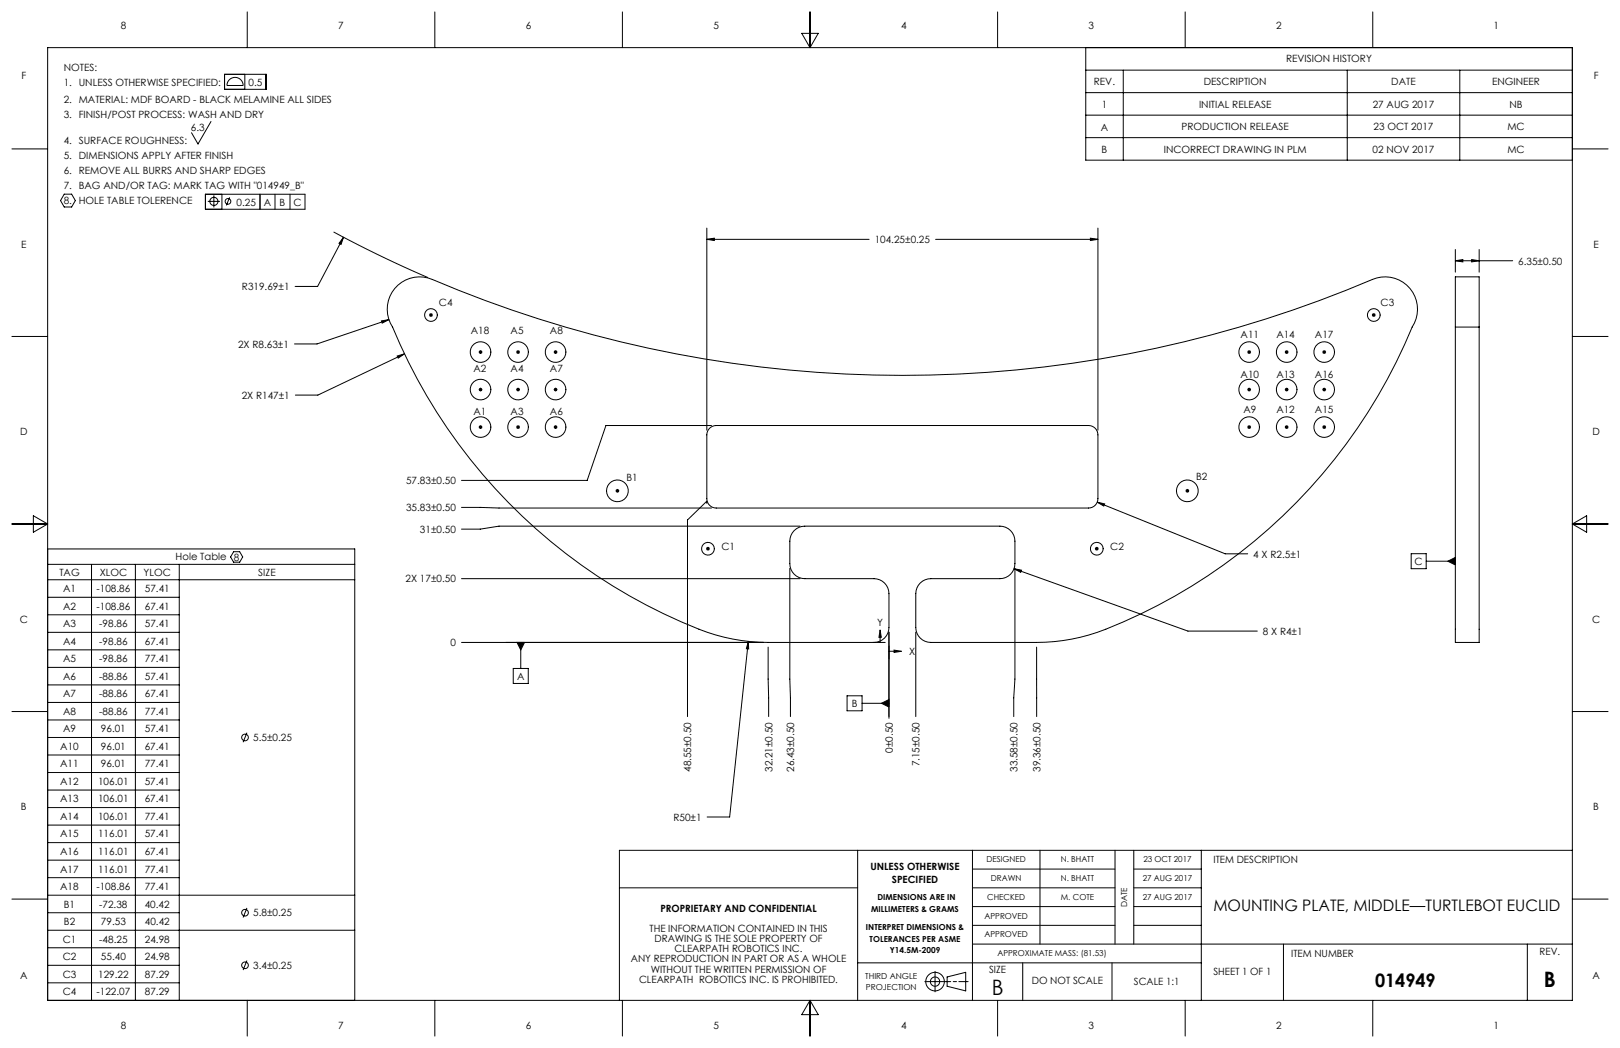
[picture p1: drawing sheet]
<svg xmlns="http://www.w3.org/2000/svg" width="432mm" height="279mm" viewBox="0 0 432 279" stroke-linecap="round" stroke-linejoin="round" font-family="sans-serif">
<g fill="none" stroke="#000" stroke-width=".27">
<path d="M12.7 12.7h406.4v254h-406.4zM59.9 19.8h11v4h-11zM65.3 19.8v4M65.9 3.2v9.5M115.9 3.2v9.5M165.9 3.2v9.5M213.7 8.9h4.4l-2.2 3.8zM215.9 3.2v9.5M265.9 3.2v9.5M289.4 12.7v30h129.7M289.4 18.7h129.7M299.4 18.7v24"/>
<path d="M315.9 3.2v9.5M359.1 18.7v24M365.9 3.2v9.5M389.1 18.7v24M3.2 39.7h9.5M56.2 32.4l-3.4 6-1.8-3M61.1 21.3a2.16 2.16 0 0 1 2.4-.5 2.16 2.16 0 0 1 1.3 2h-4.3l.2-.8zM289.4 30.7h129.7M289.4 36.7h129.7M289.4 24.7h129.7M419.1 39.7h9.5M17.1 51.8h2l1 1.7-1 1.7h-2l-1-1.7z"/>
<path d="M54.8 51.8h26.5v4h-26.5zM55.4 53.7h3.2M57 52.1v3.2M59.2 51.8v4M61.2 52.6l-.9 2.2M69.3 51.8v4M73.3 51.8v4M77.3 51.8v4M88.9 61.8l11.3 5.8 13.9 6.4M91.6 63.3l-.7 1.9-.5-.3zM91.6 63.3l-6.9 13.1h-6M188.4 63.8l2-.3v.6z"/>
<path d="M188.4 60.8v53.9M188.4 63.8h43.3M249.4 63.8h43.2M290.6 63.5l2 .3-2 .3zM292.6 60.8v53.9M387.9 69.5l2-.3v.6zM387.9 66.5v6.1M387.9 69.5h15.3M392.3 69.2l2 .3-2 .3zM394.3 66.5v6.1M3.2 89.7h9.5M101.7 85.6l2-.4-1.8 .9z"/>
<path d="M103.7 85.2l-19.2 6.5h-6M105.9 94.9l1.9-.6-1.7 1.2zM107.8 94.3l-23.1 11h-6M114.4 84h1M114.5 83.6l.7 .7M114.9 83.5v1M115.2 83.6l-.7 .7M127.6 93.9h1M127.7 93.5l.7 .7M128.1 93.4v1M128.4 93.5l-.7 .7M137.6 93.9h1"/>
<path d="M137.7 93.5l.7 .7M138.1 93.4v1M138.4 93.5l-.7 .7M147.6 93.9h1M147.7 93.5l.7 .7M148.1 93.4v1M148.4 93.5l-.7 .7M332.5 93.9h1M332.6 93.5l.7 .7M333 93.4v1M333.3 93.5l-.7 .7M342.5 93.9h1"/>
<path d="M342.6 93.5l.7 .7M343 93.4v1M343.3 93.5l-.7 .7M352.5 93.9h1M352.6 93.5l.7 .7M353 93.4v1M353.3 93.5l-.7 .7M365.7 84h1M365.8 83.6l.7 .7M366.2 83.5v1M366.5 83.6l-.7 .7M387.9 87.2v-13.4h6.4v13.4"/>
<path d="M387.9 87.2v84.1h6.4v-84.1M387.9 87.2h6.4M419.1 89.7h9.5M127.6 113.9h1M127.6 103.9h1M127.7 113.5l.7 .7M127.7 103.5l.7 .7M128.1 103.4v1M128.1 113.4v1M128.4 113.5l-.7 .7M128.4 103.5l-.7 .7M137.6 113.9h1"/>
<path d="M137.6 103.9h1M137.7 113.5l.7 .7M137.7 103.5l.7 .7M138.1 103.4v1M138.1 113.4v1M138.4 113.5l-.7 .7M138.4 103.5l-.7 .7M147.6 113.9h1M147.6 103.9h1M147.7 103.5l.7 .7M147.7 113.5l.7 .7M148.1 103.4v1"/>
<path d="M148.1 113.4v1M148.4 103.5l-.7 .7M148.4 113.5l-.7 .7M189.1 114.2l.8-.6 1-.2h99.2a2.5 2.5 0 0 1 2.5 2.5v17a2.5 2.5 0 0 1-2.5 2.5h-99.2a2.5 2.5 0 0 1-2.5-2.5v-17l.2-.9zM189.6 113.4h-28.1l-5 14.7h-33.5M332.5 113.9h1M332.5 103.9h1M332.6 113.5l.7 .7M332.6 103.5l.7 .7M333 103.4v1M333 113.4v1M333.3 113.5l-.7 .7"/>
<path d="M333.3 103.5l-.7 .7M342.5 113.9h1M342.5 103.9h1M342.6 113.5l.7 .7M342.6 103.5l.7 .7M343 103.4v1M343 113.4v1M343.3 103.5l-.7 .7M343.3 113.5l-.7 .7M352.5 113.9h1M352.5 103.9h1M352.6 113.5l.7 .7"/>
<path d="M352.6 103.5l.7 .7M353 103.4v1M353 113.4v1M353.3 103.5l-.7 .7M353.3 113.5l-.7 .7M3.2 139.7h9.5M8.9 137.5l3.8 2.2-3.8 2.2zM123 135.3l10 .1h56.6M164.1 130.9h1M164.2 130.5l.7 .7M164.6 130.4v1M164.9 130.5l-.7 .7"/>
<path d="M188.4 134.2v-.6l-5.2 5v52.4M292.5 133.9l1.9 .4-.2 .6zM292.5 133.9l34.1 13.7h6M316 130.9h1M316.1 130.5l.7 .7M316.5 130.4v1M316.8 130.5l-.7 .7M419.1 139.7h9.5M419.1 139.7l3.8-2.2v4.4zM12.7 146.4h81.9v120.3M12.7 150.5h81.9M12.7 159.2h35.1"/>
<path d="M12.7 154.6h81.9M24.4 150.5v116.2M36.1 150.5v116.2M47.8 150.5v116.2M62.3 147.1h1.6l.8 1.4-.8 1.4h-1.6l-.8-1.4zM123 154.3h90.3M188.2 146.3h1M188.3 145.9l.8 .8M188.7 145.8v1M189.1 145.9l-.8 .8M210.5 151.5l.2 39.5M213.3 140.3h-80.3l-5 .8h-5"/>
<path d="M270.3 151.6l2 .4-.2 .6zM270.3 151.6l46.3 16.7h18.5M270.5 151.5v29.5l-.3 5v5M291.8 146.3h1M292 145.9l.7 .8M292.3 145.8v1M292.7 145.9l-.7 .8M376.1 147.6h4v4h-4zM380.1 149.6h7.8M385.9 149.6l2-1v2zM12.7 163.9h35.1M12.7 168.6h35.1"/>
<path d="M12.7 173.3h35.1M12.7 177.9h35.1M123 171.3h80.5M136.8 178.2h4v4h-4zM137.8 171.3h2l-1 2zM138.8 171.3v6.9M199.5 171l.1 2h-.7zM199.5 171l-5 46.8h-6M204.7 172.5l.2 18.5M232.9 171.3a4 4 0 0 0 4-4v-9a4 4 0 0 0-4-4h-18.4a4 4 0 0 1-4-4v-6a4 4 0 0 1 4-4h52a4 4 0 0 1 4 4v6a4 4 0 0 1-4 4h-18.4a4 4 0 0 0-4 4v9a4 4 0 0 0 4 4h28.2a52.6 52.6 0 0 0 23.2-5.5 147 147 0 0 0 76.9-78.6 8.6 8.6 0 0 0-.6-10.3 8.6 8.6 0 0 0-10-2.4 320.2 320.2 0 0 1-251.7-.4 8.6 8.6 0 0 0-9.3 3.3 8.6 8.6 0 0 0-.2 9.8 146.1 146.1 0 0 0 86.2 82.1 50 50 0 0 0 13.9 2h31.2M234.6 169.9v1.4M234.6 167.9l.3 2h-.6z"/>
<path d="M236.9 173.6h1.4M236.9 168.5v23M238.3 173.3l2 .3-2 .3zM244.1 168.5v22.5M276.3 172.5v18.5M3.2 189.7h9.5M12.7 182.6h35.1M12.7 187.3h35.1M12.7 191.9h35.1M12.7 196.6h35.1M65.8 195.3l-1 2.6M225.8 185.5h4v4h-4z"/>
<path d="M229.8 187.5h7.1M234.9 187.5l2-1v2zM419.1 189.7h9.5M12.7 201.3h35.1M12.7 206h35.1M12.7 210.6h35.1M12.7 215.3h35.1M12.7 220h35.1M3.2 239.7h9.5M12.7 224.6h35.1M12.7 229.3h35.1M12.7 234h35.1"/>
<path d="M12.7 238.7h81.9M165.1 236.7h63.5M228.6 226.7v40M259.2 236.7h38M259.2 231.7h38M259.2 226.7v40M277.2 226.7v25M297.2 226.7v25M302.2 236.7h18M302.2 231.7h18M302.2 226.7v25M320.2 226.7v40"/>
<path d="M419.1 239.7h9.5M419.1 226.7h-254v40M12.7 243.3h35.1M12.7 248h81.9M12.7 252.7h35.1M12.7 257.4h35.1M65.8 242.1l-1 2.5M65.8 256.1l-1 2.5M228.6 256.7h91.6M249.2 259v5.4M259.2 241.7h38M259.2 246.7h38"/>
<path d="M259.2 251.7h159.9M272.6 256.7v10M296.4 256.7v10M302.2 241.7h18M302.2 246.7h18M342.1 251.7v15M407.1 251.7v15M12.7 262h35.1M65.9 266.7v9.5M115.9 266.7v9.5M165.9 266.7v9.5M215.9 266.7v9.5"/>
<path d="M215.9 266.7l2.2 3.8h-4.4zM246.5 261.7h6.9M252.4 260.5l5-1.3v5l-5-1.3zM254.1 261.7h.9M255.6 261.7h2.4M265.9 266.7v9.5M315.9 266.7v9.5M365.9 266.7v9.5"/>
<circle cx="57" cy="53.7" r="1.08"/>
<circle cx="60.8" cy="53.7" r=".76"/>
<circle cx="114.9" cy="84" r="1.7"/>
<circle cx="128.1" cy="93.9" r="2.75"/>
<circle cx="138.1" cy="93.9" r="2.75"/>
<circle cx="148.1" cy="93.9" r="2.75"/>
<circle cx="333" cy="93.9" r="2.75"/>
<circle cx="343" cy="93.9" r="2.75"/>
<circle cx="353" cy="93.9" r="2.75"/>
<circle cx="366.2" cy="84" r="1.7"/>
<circle cx="128.1" cy="103.9" r="2.75"/>
<circle cx="128.1" cy="113.9" r="2.75"/>
<circle cx="138.1" cy="103.9" r="2.75"/>
<circle cx="138.1" cy="113.9" r="2.75"/>
<circle cx="148.1" cy="103.9" r="2.75"/>
<circle cx="148.1" cy="113.9" r="2.75"/>
<circle cx="333" cy="103.9" r="2.75"/>
<circle cx="333" cy="113.9" r="2.75"/>
<circle cx="343" cy="103.9" r="2.75"/>
<circle cx="343" cy="113.9" r="2.75"/>
<circle cx="353" cy="103.9" r="2.75"/>
<circle cx="353" cy="113.9" r="2.75"/>
<circle cx="164.6" cy="130.9" r="2.9"/>
<circle cx="316.5" cy="130.9" r="2.9"/>
<circle cx="188.7" cy="146.3" r="1.7"/>
<circle cx="292.3" cy="146.3" r="1.7"/>
<circle cx="65.3" cy="196.6" r=".89"/>
<circle cx="65.3" cy="257.4" r=".89"/>
<circle cx="65.3" cy="243.3" r=".89"/>
<circle cx="249.2" cy="261.7" r="1.24"/>
<circle cx="249.2" cy="261.7" r="2.47"/>
</g>
<g fill="#000">
<path d="M105.9 94.9l.2 .6 1.7-1.2zM101.7 85.6l.2 .5 1.8-.9zM91.6 63.3l-1.2 1.6 .5 .3zM199.5 171l-.6 2h.7zM188.4 63.8l2-.3v.6zM290.6 63.5l2 .3-2 .3zM292.5 133.9l1.7 1 .2-.6zM270.3 151.6l1.8 1 .2-.6zM392.3 69.2l2 .3-2 .3zM387.9 69.5l2-.3v.6z"/>
<path d="M137.8 171.3l1 2 1-2zM234.9 187.5l2 1v-2zM385.9 149.6l2 1v-2z"/>
<path d="M238.3 173.3l2 .3-2 .3zM234.6 167.9l.3 2h-.6z"/>
</g>
<g font-size="5.7">
<text x="411.5" y="263.2">B</text>
<text x="264.3" y="265.2">B</text>
</g>
<text font-size="4.9" x="366.5" y="263.1">014949</text>
<text font-size="4.2" x="323.4" y="242.9">MOUNTING PLATE, MIDDLE—TURTLEBOT EUCLID</text>
<g font-size="2.7">
<text x="32.2" y="7.7">8</text>
<text x="90.2" y="7.7">7</text>
<text x="140.2" y="7.7">6</text>
<text x="190.2" y="7.7">5</text>
<text x="240.2" y="7.7">4</text>
<text x="290.2" y="7.7">3</text>
<text x="340.2" y="7.7">2</text>
<text x="398.1" y="7.7">1</text>
<text x="342.8" y="16.7">REVISION HISTORY</text>
<text x="5.7" y="21.2">F</text>
<text x="17" y="18.8">NOTES:</text>
<text x="17" y="22.8">1. UNLESS OTHERWISE SPECIFIED:</text>
<text x="66.2" y="22.8">0.5</text>
<text x="291.6" y="22.7">REV.</text>
<text x="320.9" y="22.7">DESCRIPTION</text>
<text x="370.8" y="22.7">DATE</text>
<text x="397.7" y="22.7">ENGINEER</text>
<text x="424.8" y="21.2">F</text>
<text x="17" y="27.4">2. MATERIAL: MDF BOARD - BLACK MELAMINE ALL SIDES</text>
<text x="293.7" y="28.9">1</text>
<text x="319.6" y="28.7">INITIAL RELEASE</text>
<text x="365.9" y="28.7">27 AUG 2017</text>
<text x="402.3" y="28.7">NB</text>
<text x="17" y="31.4">3. FINISH/POST PROCESS: WASH AND DRY</text>
<text x="50.9" y="34.8">6.3</text>
<text x="293.4" y="34.9">A</text>
<text x="314.9" y="34.7">PRODUCTION RELEASE</text>
<text x="366.1" y="34.7">23 OCT 2017</text>
<text x="401.8" y="34.7">MC</text>
<text x="17" y="38.4">4. SURFACE ROUGHNESS:</text>
<text x="293.6" y="40.9">B</text>
<text x="310.2" y="40.7">INCORRECT DRAWING IN PLM</text>
<text x="365.8" y="40.7">02 NOV 2017</text>
<text x="401.8" y="40.7">MC</text>
<text x="17" y="42.4">5. DIMENSIONS APPLY AFTER FINISH</text>
<text x="17" y="46.4">6. REMOVE ALL BURRS AND SHARP EDGES</text>
<text x="17" y="50.4">7. BAG AND/OR TAG: MARK TAG WITH &quot;014949_B&quot;</text>
<text x="17" y="54.4">8. HOLE TABLE TOLERENCE</text>
<text x="63" y="54.8">0.25</text>
<text x="70.3" y="54.8">A</text>
<text x="74.5" y="54.8">B</text>
<text x="78.2" y="54.8">C</text>
<text x="233.1" y="64.8">104.25±0.25</text>
<text x="5.6" y="66">E</text>
<text x="404.7" y="70.5">6.35±0.50</text>
<text x="424.7" y="66">E</text>
<text x="64.5" y="77.4">R319.69±1</text>
<text x="117" y="81.6">C4</text>
<text x="368" y="81.7">C3</text>
<text x="125.5" y="89.1">A18</text>
<text x="136.1" y="89.1">A5</text>
<text x="146.6" y="89.1">A8</text>
<text x="63.4" y="92.7">2X R8.63±1</text>
<text x="330.7" y="90.2">A11</text>
<text x="340.2" y="90.2">A14</text>
<text x="350.5" y="90.2">A17</text>
<text x="126.2" y="99.3">A2</text>
<text x="136.1" y="99.3">A4</text>
<text x="146.6" y="99.3">A7</text>
<text x="330.7" y="100.7">A10</text>
<text x="340.2" y="100.7">A13</text>
<text x="350.5" y="100.7">A16</text>
<text x="64.4" y="106.3">2X R147±1</text>
<text x="126.2" y="110.6">A1</text>
<text x="136.1" y="110.6">A3</text>
<text x="146.6" y="110.6">A6</text>
<text x="331.4" y="110.1">A9</text>
<text x="340.2" y="110.1">A12</text>
<text x="350.5" y="110.1">A15</text>
<text x="5.4" y="116">D</text>
<text x="424.5" y="116">D</text>
<text x="108.2" y="129.1">57.83±0.50</text>
<text x="167" y="128.3">B1</text>
<text x="318.8" y="128.1">B2</text>
<text x="108.2" y="136.3">35.83±0.50</text>
<text x="111.9" y="142.1">31±0.50</text>
<text x="46.8" y="149.4">Hole Table</text>
<text x="62.4" y="149.5">8</text>
<text x="192.3" y="146.6">C1</text>
<text x="295.9" y="146.6">C2</text>
<text x="334" y="148.7">4 X R2.5±1</text>
<text x="15.8" y="153.5">TAG</text>
<text x="26.6" y="153.5">XLOC</text>
<text x="38.3" y="153.5">YLOC</text>
<text x="68.8" y="153.5">SIZE</text>
<text x="108.1" y="155.3">2X 17±0.50</text>
<text x="377.1" y="150.6">C</text>
<text x="16.8" y="157.9">A1</text>
<text x="25.7" y="157.9">-108.86</text>
<text x="38.6" y="157.9">57.41</text>
<text x="5.3" y="166">C</text>
<text x="16.8" y="162.5">A2</text>
<text x="16.8" y="167.2">A3</text>
<text x="25.7" y="162.5">-108.86</text>
<text x="26.5" y="167.2">-98.86</text>
<text x="38.6" y="167.2">57.41</text>
<text x="38.6" y="162.5">67.41</text>
<text x="233.8" y="166.9">Y</text>
<text x="424.4" y="166">C</text>
<text x="16.8" y="171.9">A4</text>
<text x="26.5" y="171.9">-98.86</text>
<text x="38.6" y="171.9">67.41</text>
<text x="120.1" y="172.3">0</text>
<text x="336.6" y="169.3">8 X R4±1</text>
<text x="16.8" y="176.6">A5</text>
<text x="26.5" y="176.6">-98.86</text>
<text x="38.6" y="176.6">77.41</text>
<text x="242.3" y="174.7">X</text>
<text x="16.8" y="185.9">A7</text>
<text x="16.8" y="181.2">A6</text>
<text x="26.5" y="185.9">-88.86</text>
<text x="26.5" y="181.2">-88.86</text>
<text x="38.6" y="185.9">67.41</text>
<text x="38.6" y="181.2">57.41</text>
<text x="137.8" y="181.2">A</text>
<text x="16.8" y="190.6">A8</text>
<text x="26.5" y="190.6">-88.86</text>
<text x="38.6" y="190.6">77.41</text>
<text x="227" y="188.5">B</text>
<text x="16.8" y="195.2">A9</text>
<text x="26.9" y="195.2">96.01</text>
<text x="38.6" y="195.2">57.41</text>
<text x="67.5" y="197.6">5.5±0.25</text>
<text x="16.1" y="199.9">A10</text>
<text x="26.9" y="199.9">96.01</text>
<text x="38.6" y="199.9">67.41</text>
<text x="238" y="200.6" transform="rotate(-90 238 200.6)">0±0.50</text>
<text x="16.1" y="209.3">A12</text>
<text x="16.1" y="204.6">A11</text>
<text x="26.2" y="209.3">106.01</text>
<text x="26.9" y="204.6">96.01</text>
<text x="38.6" y="209.3">57.41</text>
<text x="38.6" y="204.6">77.41</text>
<text x="184.3" y="205.8" transform="rotate(-90 184.3 205.8)">48.55±0.50</text>
<text x="205.9" y="205.8" transform="rotate(-90 205.9 205.8)">32.21±0.50</text>
<text x="211.7" y="205.8" transform="rotate(-90 211.7 205.8)">26.43±0.50</text>
<text x="245.1" y="204.3" transform="rotate(-90 245.1 204.3)">7.15±0.50</text>
<text x="271.2" y="205.8" transform="rotate(-90 271.2 205.8)">33.58±0.50</text>
<text x="277.3" y="205.8" transform="rotate(-90 277.3 205.8)">39.36±0.50</text>
<text x="16.1" y="213.9">A13</text>
<text x="26.2" y="213.9">106.01</text>
<text x="38.6" y="213.9">67.41</text>
<text x="5.6" y="216">B</text>
<text x="16.1" y="218.6">A14</text>
<text x="26.1" y="218.6">106.01</text>
<text x="38.6" y="218.6">77.41</text>
<text x="179.5" y="218.8">R50±1</text>
<text x="424.7" y="216">B</text>
<text x="16" y="227.9">A16</text>
<text x="16.1" y="223.3">A15</text>
<text x="26.1" y="227.9">116.01</text>
<text x="26.1" y="223.3">116.01</text>
<text x="38.6" y="227.9">67.41</text>
<text x="38.6" y="223.3">57.41</text>
<text x="16" y="232.6">A17</text>
<text x="26.1" y="232.6">116.01</text>
<text x="38.6" y="232.6">77.41</text>
<text x="232" y="231.8">UNLESS OTHERWISE</text>
<text x="323.5" y="230.1">ITEM DESCRIPTION</text>
<text x="16" y="237.3">A18</text>
<text x="25.7" y="237.3">-108.86</text>
<text x="38.6" y="237.3">77.41</text>
<text x="237.7" y="235.3">SPECIFIED</text>
<text x="17" y="242">B1</text>
<text x="26.4" y="242">-72.38</text>
<text x="38.6" y="242">40.42</text>
<text x="67.5" y="244.3">5.8±0.25</text>
<text x="176" y="243">PROPRIETARY AND CONFIDENTIAL</text>
<text x="16.7" y="251.4">C1</text>
<text x="17" y="246.6">B2</text>
<text x="26.5" y="251.4">-48.25</text>
<text x="26.9" y="246.6">79.53</text>
<text x="38.6" y="246.6">40.42</text>
<text x="38.6" y="251.4">24.98</text>
<text x="173.1" y="248.5">THE INFORMATION CONTAINED IN THIS</text>
<text x="174.4" y="251.2">DRAWING IS THE SOLE PROPERTY OF</text>
<text x="16.7" y="256">C2</text>
<text x="26.9" y="256">55.40</text>
<text x="38.6" y="256">24.98</text>
<text x="168.1" y="256.6">ANY REPRODUCTION IN PART OR AS A WHOLE</text>
<text x="179.8" y="253.9">CLEARPATH ROBOTICS INC.</text>
<text x="344.2" y="255">ITEM NUMBER</text>
<text x="410.4" y="254.5">REV.</text>
<text x="5.4" y="260.9">A</text>
<text x="16.7" y="260.7">C3</text>
<text x="26.2" y="260.7">129.22</text>
<text x="38.6" y="260.7">87.29</text>
<text x="67.5" y="258.4">3.4±0.25</text>
<text x="170.3" y="262">CLEARPATH ROBOTICS INC. IS PROHIBITED.</text>
<text x="173.4" y="259.3">WITHOUT THE WRITTEN PERMISSION OF</text>
<text x="263.7" y="259.5">SIZE</text>
<text x="275" y="262.4">DO NOT SCALE</text>
<text x="302.2" y="262.5">SCALE 1:1</text>
<text x="323.5" y="260">SHEET 1 OF 1</text>
<text x="424.5" y="260.9">A</text>
<text x="16.7" y="265.3">C4</text>
<text x="25.7" y="265.3">-122.07</text>
<text x="38.6" y="265.3">87.29</text>
<text x="32.2" y="274.4">8</text>
<text x="90.2" y="274.4">7</text>
<text x="140.2" y="274.4">6</text>
<text x="190.2" y="274.4">5</text>
<text x="240.2" y="274.4">4</text>
<text x="290.2" y="274.4">3</text>
<text x="340.2" y="274.4">2</text>
<text x="398.1" y="274.4">1</text>
</g>
<g font-size="2.2">
<text x="263" y="229.9">DESIGNED</text>
<text x="282.7" y="229.9">N. BHATT</text>
<text x="304.8" y="229.9">23 OCT 2017</text>
<text x="263.1" y="239.9">CHECKED</text>
<text x="264.1" y="234.9">DRAWN</text>
<text x="282.7" y="234.9">N. BHATT</text>
<text x="282.8" y="239.9">M. COTE</text>
<text x="304.6" y="234.9">27 AUG 2017</text>
<text x="304.6" y="239.9">27 AUG 2017</text>
<text x="232.2" y="243.2">MILLIMETERS &amp; GRAMS</text>
<text x="233.9" y="240.1">DIMENSIONS ARE IN</text>
<text x="262.4" y="244.9">APPROVED</text>
<text x="300.4" y="241.8" transform="rotate(-90 300.4 241.8)">DATE</text>
<text x="230.8" y="247.9">INTERPRET DIMENSIONS &amp;</text>
<text x="231.8" y="251">TOLERANCES PER ASME</text>
<text x="262.4" y="249.9">APPROVED</text>
<text x="237.1" y="254.2">Y14.5M-2009</text>
<text x="265.9" y="254.9">APPROXIMATE MASS: (81.53)</text>
<text x="230.6" y="260.9">THIRD ANGLE</text>
<text x="230.8" y="264.1">PROJECTION</text>
</g>
</svg>
